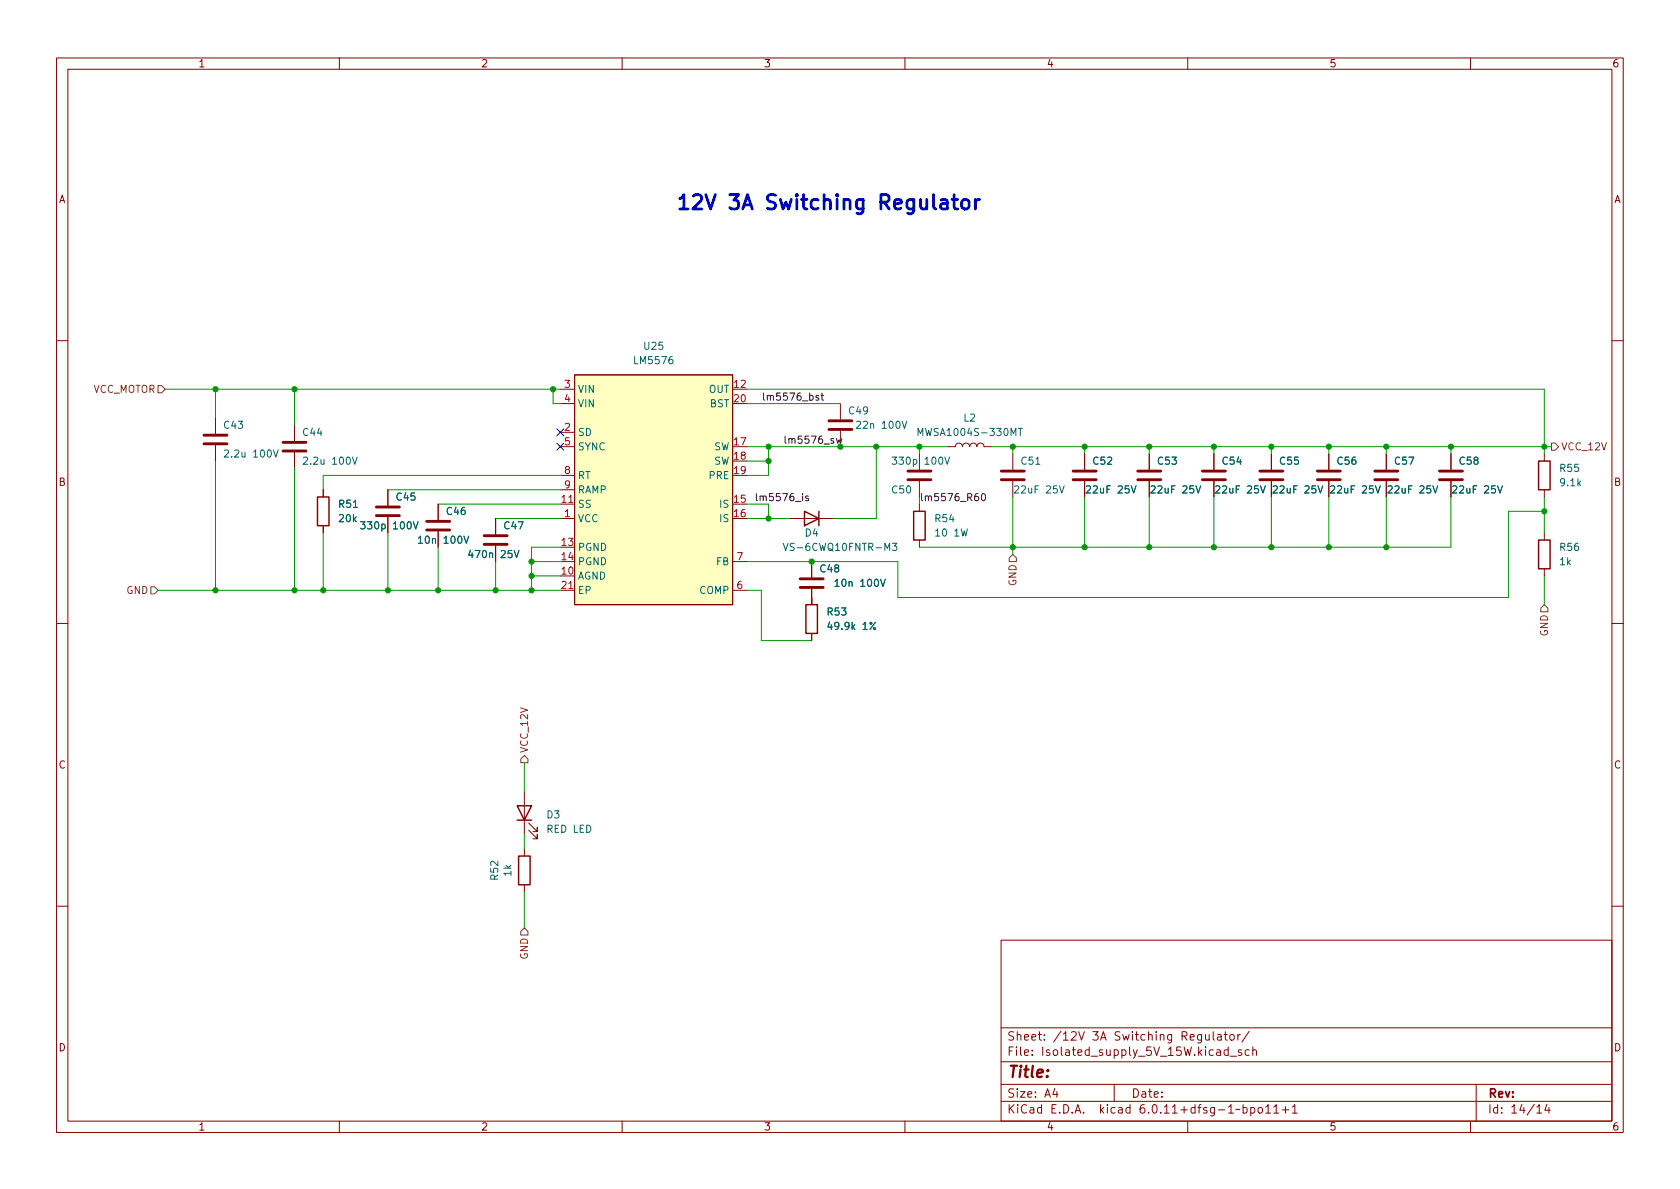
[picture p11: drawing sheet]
<svg xmlns="http://www.w3.org/2000/svg" width="297mm" height="210mm" viewBox="0 0 297 210" stroke-linecap="round" stroke-linejoin="round" font-family="sans-serif">
<g fill="none" stroke="#840000" stroke-width=".18">
<path d="M10 10.2h277v190.1h-277zM12 12.2h273v186.1h-273zM60 10.2v2M110 10.2v2M160 10.2v2M210 10.2v2M260 10.2v2M10 60.2h2M38.1 73.9v2.8M38.1 78.7v2.8M52.1 75.2v2.8M99.1 68.8h2.5"/>
<path d="M99.1 79h2.5M99.1 76.4h2.5M99.1 71.4h2.5M101.6 66.3h27.9v40.6h-27.9zM129.5 68.8h2.6M129.5 79h2.6M129.5 71.4h2.6M148.6 71.4v2.8M148.6 76.2v2.8M167.6 79h1.3a.64 .64 0 0 1 .6-.6 .64 .64 0 0 1 .7 .6 .64 .64 0 0 1 .6-.6 .64 .64 0 0 1 .6 .6 .64 .64 0 0 1 .7-.6 .64 .64 0 0 1 .6 .6 .64 .64 0 0 1 .7-.6 .64 .64 0 0 1 .6 .6h1.3M285 60.2h2M52.1 80v2.8"/>
<path d="M57.1 86.6v1.3M57.1 93v1.2M68.6 86.6v2.8M68.6 91.4v2.8M77.5 89.1v2.8M77.5 94v2.8M87.6 91.7v2.8M87.6 96.5v2.8M99.1 91.7h2.5M99.1 89.1h2.5M99.1 96.8h2.5M99.1 99.3h2.5"/>
<path d="M99.1 84.1h2.5M99.1 86.6h2.5M129.5 91.7h2.6M129.5 89.1h2.6M129.5 99.3h2.6M129.5 81.5h2.6M129.5 84.1h2.6M139.7 91.7h7.6M143.5 99.3v2.8M162.6 80.3v2.8M162.6 85.1v2.8M162.6 89.1v1.3"/>
<path d="M162.6 95.5v1.3M179.1 80.3v2.8M179.1 85.1v2.8M191.8 80.3v2.8M191.8 85.1v2.8M203.2 80.3v2.8M203.2 85.1v2.8M214.6 80.3v2.8M214.6 85.1v2.8M224.8 80.3v2.8M224.8 85.1v2.8M234.9 80.3v2.8"/>
<path d="M234.9 85.1v2.8M245.1 80.3v2.8M245.1 85.1v2.8M256.5 80.3v2.8M256.5 85.1v2.8M273 80.3v1.2M273 86.6v1.3M273 94.2v1.3M10 110.2h2M99.1 101.8h2.5M99.1 104.4h2.5M129.5 104.4h2.6"/>
<path d="M143.5 104.1v2.8M143.5 112v1.3M273 100.6v1.2M285 110.2h2M92.7 139.9v7.7M92.7 150.1v1.3M92.7 156.5v1.2M93.5 146.8l1.5 1.5v-.7v.7h-.8M93.5 145.5l1.5 1.6v-.8v.8h-.8M10 160.2h2M177 166.3h108v32h-108zM285 160.2h2"/>
<path d="M60 198.3v2M110 198.3v2M160 198.3v2M177 194.8h108M177 191.8h108M177 187.8h108M177 181.8h108M182.5 186.5v.1M182.5 185.7v.1M184.6 183.8v.1M184.6 183v.1M190.7 182.4l.5 1.5 .5-1.5"/>
<path d="M197 191.8v3M207.1 182.9v1.2l-.2 .3h-.4M207.1 183l-.4-.1-.3 .3v.4l.2 .3h.5M210 198.3v2M217.5 186.8h1.1M219.5 185.7l-.4-.1-.2 .2 .1 .3 .5 .1v.4h-.6M220.9 185.7l-.5-.1-.3 .3v.4l.2 .3h.6M220.9 182.4l-1.3 1.9M221.5 185.8l.2-.2 .4 .1v.9M221.5 185.1v1.5M223.8 196.8h.8M225.2 195.8l.4-.5v1.5"/>
<path d="M225.2 196.8h.9M226.7 196.3h1.2M227.3 195.7v1.1M228.5 195.8l.4-.5v1.5M228.5 196.8h.9M260 198.3v2M261 191.8v6.5M273.5 195.3l-.4 1h1M273.9 195.8v1"/>
</g>
<g fill="none" stroke="#840000" stroke-width=".51">
<path d="M36.1 78.5h4M36.1 77h4M50 79.8h4.1M50 78.2h4.1M146.6 75.9h4M146.6 74.4h4M66.5 91.2h4.1M66.5 89.7h4.1M75.4 93.7h4.1M75.4 92.2h4.1M85.6 96.3h4.1M85.6 94.7h4.1"/>
<path d="M160.5 84.8h4.1M160.5 83.3h4.1M177 84.8h4.1M177 83.3h4.1M189.7 84.8h4.1M189.7 83.3h4.1M201.2 84.8h4M201.2 83.3h4M212.6 84.8h4.1M212.6 83.3h4.1M222.8 84.8h4M222.8 83.3h4"/>
<path d="M232.9 84.8h4.1M232.9 83.3h4.1M243.1 84.8h4M243.1 83.3h4M254.5 84.8h4.1M254.5 83.3h4.1M141.5 103.9h4M141.5 102.4h4"/>
</g>
<path d="M56.1 87.9h2.1v5.1h-2.1zM142.2 90.4l2.6 1.3-2.6 1.3zM144.8 90.4v2.6M161.5 90.4h2.1v5.1h-2.1zM272 95.5h2.1v5.1h-2.1zM272 81.5h2.1v5.1h-2.1zM142.5 106.9h2v5.1h-2zM91.4 142.5h2.6l-1.3 2.5zM91.4 145h2.6M91.7 151.4h2v5.1h-2z" fill="none" stroke="#840000" stroke-width=".25"/>
<g fill="none" stroke="#006464" stroke-width=".18">
<path d="M42.8 80v.8h.3l.2-.1M43.3 80v.8M118.9 63.1h-.4a.86 .86 0 0 0 0 1.2l.4-.1 .1-.4-.3-.3-.3 .1-.1 .2M178.8 77v-1.2l.4 .9 .4-.9v1.2M180 75.8h.8M180.4 75.8v1.2M56.7 81.3l.1 .7 .3 .1 .2-.1M57.3 81.3v.8M62.5 89.7h.7M67.5 92.7h.4l.2 .2-.1 .6h-.5M86.6 97.9l.1-.1h.3l.1 .8M156.5 97.3v-1.2l.4 .9 .4-.9v1.2"/>
<path d="M157.8 96.1h.8l-.5 .5 .4 .1v.5l-.2 .1-.5-.1M161.5 81.3h.4l.2 .2-.1 .5h-.5M183.1 82.1h.8M150.8 110.8l.3 .5M151.1 110.5l-.4 .4"/>
</g>
<path d="M101.6 66.3h27.9v40.6h-27.9z" fill="#ffffc2" stroke="#ffffc2" stroke-width=".18"/>
<path d="M100.6 88.8h.7M100.6 104.1h.7" fill="none" stroke="#a90000" stroke-width=".18"/>
<path d="M27.9 68.2h.7l.6 .6-.6 .7h-.7zM274.3 78.4h.7l.6 .6-.6 .6h-.7zM179.1 98l.6 .7v.6h-1.3v-.6zM26.7 103.8h.6l.6 .6-.6 .6h-.6zM273 106.9l.7 .7v.6h-1.3v-.6zM92.7 133.6l.6 .6v.7h-1.2v-.7zM92.7 164.1l.6 .6v.6h-1.2v-.6z" fill="none" stroke="#725600" stroke-width=".18"/>
<path d="M144.7 70l-.3-.1-.1 .2v.2l.4 .1v.3h-.4M145.2 69.9h.4M145.3 69.5v1.1l.3 .2M147.9 77.5l.2 .9 .3-.6 .2 .6 .2-.9M142.9 87.8l-.3-.1-.2 .2 .1 .2 .4 .1v.3h-.5M173.6 87.4l.2-.1a.68 .68 0 0 1 .5 .6 .68 .68 0 0 1-.5 .6l-.2-.1-.1-.3z" fill="none" stroke="#0f0f0f" stroke-width=".18"/>
<g fill="none" stroke="#009600" stroke-width=".18">
<path d="M29.2 68.8h69.9M38.1 68.8v5.1M52.1 68.8v6.4M97.8 68.8v2.6h1.3M132.1 68.8h140.9v11.5M132.1 79h35.5M132.1 71.4h16.5M135.9 79v5.1h-3.8M154.9 79v12.7h-7.6M162.6 79v1.3M175.3 79h99M179.1 79v1.3"/>
<path d="M191.8 79v1.3M203.2 79v1.3M214.6 79v1.3M224.8 79v1.3M234.9 79v1.3M245.1 79v1.3M256.5 79v1.3M38.1 81.5v22.9M52.1 82.8v21.6M57.1 94.2v10.2M68.6 86.6h30.5M68.6 94.2v10.2"/>
<path d="M77.5 96.8v7.6M77.5 89.1h21.6M87.6 91.7h11.5M87.6 99.3v5.1M94 99.3h5.1M99.1 84.1h-42v2.5M99.1 96.8h-5.1v7.6M132.1 89.1h3.8v2.6M132.1 91.7h7.6M132.1 81.5h3.8M179.1 87.9v10.1M191.8 87.9v8.9"/>
<path d="M203.2 87.9v8.9M214.6 87.9v8.9M224.8 87.9v8.9M234.9 87.9v8.9M245.1 87.9v8.9M256.5 87.9v8.9h-93.9M273 87.9v6.3M273 90.4h-6.3v15.3h-108v-6.4h-26.6M27.9 104.4h71.2M94 101.8h5.1M132.1 104.4h2.5v8.9h8.9M143.5 105.7v1.2"/>
<path d="M273 101.8v5.1M92.7 134.9v5M92.7 147.6v2.5M92.7 157.7v6.4"/>
</g>
<path d="M98.5 75.8l1.2 1.3M98.5 78.4l1.2 1.2M99.7 75.8l-1.2 1.3M99.7 78.4l-1.2 1.2" fill="none" stroke="#000084" stroke-width=".18"/>
<g fill="#009600" stroke="#009600" stroke-width=".18">
<circle cx="191.8" cy="96.8" r=".46"/>
<circle cx="179.1" cy="79" r=".46"/>
<circle cx="179.1" cy="96.8" r=".46"/>
<circle cx="191.8" cy="79" r=".46"/>
<circle cx="135.9" cy="91.7" r=".46"/>
<circle cx="94" cy="99.3" r=".46"/>
<circle cx="87.6" cy="104.4" r=".46"/>
<circle cx="143.5" cy="99.3" r=".46"/>
<circle cx="224.8" cy="96.8" r=".46"/>
<circle cx="234.9" cy="79" r=".46"/>
<circle cx="245.1" cy="79" r=".46"/>
<circle cx="203.2" cy="96.8" r=".46"/>
<circle cx="214.6" cy="96.8" r=".46"/>
<circle cx="203.2" cy="79" r=".46"/>
<circle cx="234.9" cy="96.8" r=".46"/>
<circle cx="245.1" cy="96.8" r=".46"/>
<circle cx="224.8" cy="79" r=".46"/>
<circle cx="214.6" cy="79" r=".46"/>
<circle cx="77.5" cy="104.4" r=".46"/>
<circle cx="68.6" cy="104.4" r=".46"/>
<circle cx="57.1" cy="104.4" r=".46"/>
<circle cx="52.1" cy="68.8" r=".46"/>
<circle cx="38.1" cy="68.8" r=".46"/>
<circle cx="94" cy="104.4" r=".46"/>
<circle cx="94" cy="101.8" r=".46"/>
<circle cx="38.1" cy="104.4" r=".46"/>
<circle cx="97.8" cy="68.8" r=".46"/>
<circle cx="52.1" cy="104.4" r=".46"/>
<circle cx="135.9" cy="79" r=".46"/>
<circle cx="148.6" cy="79" r=".46"/>
<circle cx="135.9" cy="81.5" r=".46"/>
<circle cx="162.6" cy="79" r=".46"/>
<circle cx="154.9" cy="79" r=".46"/>
<circle cx="256.5" cy="79" r=".46"/>
<circle cx="273" cy="90.4" r=".46"/>
<circle cx="273" cy="79" r=".46"/>
</g>
<g font-size="3.5" fill="#0000c2">
<text x="119.4" y="37.1">12V</text>
<text x="128.8" y="37.1">3A</text>
<text x="135.9" y="37.1">Switching</text>
<text x="156.3" y="37.1">Regulator</text>
</g>
<text font-size="2.8" fill="#840000" x="178" y="191.2">Title:</text>
<g font-size="2.1" fill="#840000">
<text x="178" y="184.5">Sheet:</text>
<text x="186.2" y="184.5">/12V</text>
<text x="193.2" y="184.5">3A Switching</text>
<text x="209.2" y="184.5">Regulator/</text>
<text x="178" y="187.2">File:</text>
<text x="184.4" y="187.2">Isolated_supply_5V_15W.kicad_sch</text>
<text x="178" y="197.4">KiCad</text>
<text x="178" y="194.6">Size:</text>
<text x="184.7" y="194.6">A4</text>
<text x="185.7" y="197.4">E.D.A.</text>
<text x="194.6" y="197.4">kicad</text>
<text x="200" y="194.6">Date:</text>
<text x="201.8" y="197.4">6.0.11+dfsg-1~bpo11+1</text>
<text x="263" y="194.6">Rev:</text>
<text x="263" y="197.4">Id:</text>
<text x="267.1" y="197.4">14/14</text>
</g>
<g font-size="1.8" fill="#840000">
<text x="35" y="12.3">1</text>
<text x="85" y="12.3">2</text>
<text x="135" y="12.3">3</text>
<text x="185" y="12.3">4</text>
<text x="235" y="12.3">5</text>
<text x="285" y="12.3">6</text>
<text x="10.4" y="36.3">A</text>
<text x="285.4" y="36.3">A</text>
<text x="10.3" y="86.3">B</text>
<text x="285.3" y="86.3">B</text>
<text x="10.3" y="136.3">C</text>
<text x="285.3" y="136.3">C</text>
<text x="10.3" y="186.3">D</text>
<text x="285.3" y="186.3">D</text>
<text x="35" y="200.3">1</text>
<text x="85" y="200.3">2</text>
<text x="135" y="200.3">3</text>
<text x="185" y="200.3">4</text>
<text x="235" y="200.3">5</text>
<text x="285" y="200.3">6</text>
</g>
<g font-size="1.8" fill="#006464">
<text x="111.8" y="64.8">LM5576</text>
<text x="113.6" y="62.2">U25</text>
<text x="102.1" y="69.9">VIN</text>
<text x="125.3" y="69.9">OUT</text>
<text x="39.4" y="76.2">C43</text>
<text x="53.3" y="77.5">C44</text>
<text x="102.1" y="77.5">SD</text>
<text x="102.1" y="72.4">VIN</text>
<text x="125.4" y="72.4">BST</text>
<text x="149.9" y="73.7">C49</text>
<text x="151.1" y="76.2">22n</text>
<text x="155.8" y="76.2">100V</text>
<text x="161.9" y="77.5">MWSA1004S-330MT</text>
<text x="170.3" y="74.9">L2</text>
<text x="39.4" y="81.3">2.2u</text>
<text x="44.7" y="81.3">100V</text>
<text x="53.3" y="82.6">2.2u</text>
<text x="58.6" y="82.6">100V</text>
<text x="102.1" y="80">SYNC</text>
<text x="126.2" y="80">SW</text>
<text x="126.2" y="82.6">SW</text>
<text x="157.5" y="82.6">330p</text>
<text x="163.4" y="82.6">100V</text>
<text x="180.3" y="82.6">C51</text>
<text x="193" y="82.6">C52</text>
<text x="204.5" y="82.6">C53</text>
<text x="215.9" y="82.6">C54</text>
<text x="226.1" y="82.6">C55</text>
<text x="236.2" y="82.6">C56</text>
<text x="246.4" y="82.6">C57</text>
<text x="257.8" y="82.6">C58</text>
<text x="275.6" y="83.8">R55</text>
<text x="69.9" y="88.9">C45</text>
<text x="102.1" y="85.1">RT</text>
<text x="102.1" y="87.6">RAMP</text>
<text x="125.2" y="85.1">PRE</text>
<text x="157.5" y="87.6">C50</text>
<text x="179.1" y="87.6">22uF</text>
<text x="184.9" y="87.6">25V</text>
<text x="191.8" y="87.6">22uF</text>
<text x="197.6" y="87.6">25V</text>
<text x="203.2" y="87.6">22uF</text>
<text x="209" y="87.6">25V</text>
<text x="214.6" y="87.6">22uF</text>
<text x="220.4" y="87.6">25V</text>
<text x="224.8" y="87.6">22uF</text>
<text x="230.6" y="87.6">25V</text>
<text x="235" y="87.6">22uF</text>
<text x="240.7" y="87.6">25V</text>
<text x="245.1" y="87.6">22uF</text>
<text x="250.9" y="87.6">25V</text>
<text x="256.5" y="87.6">22uF</text>
<text x="262.3" y="87.6">25V</text>
<text x="275.6" y="86.4">9.1k</text>
<text x="59.7" y="90.2">R51</text>
<text x="59.7" y="92.7">20k</text>
<text x="63.5" y="94">330p</text>
<text x="69.4" y="94">100V</text>
<text x="78.7" y="91.4">C46</text>
<text x="88.9" y="94">C47</text>
<text x="102.1" y="92.7">VCC</text>
<text x="102.1" y="90.2">SS</text>
<text x="127.1" y="90.2">IS</text>
<text x="127.1" y="92.7">IS</text>
<text x="142.2" y="95.3">D4</text>
<text x="165.1" y="92.7">R54</text>
<text x="165.1" y="95.3">10</text>
<text x="168.6" y="95.3">1W</text>
<text x="73.7" y="96.5">10n</text>
<text x="78.4" y="96.5">100V</text>
<text x="82.6" y="99.1">470n</text>
<text x="88.5" y="99.1">25V</text>
<text x="102.1" y="97.8">PGND</text>
<text x="102.1" y="100.3">PGND</text>
<text x="126.5" y="100.3">FB</text>
<text x="138.3" y="97.8">VS-6CWQ10FNTR-M3</text>
<text x="144.8" y="101.6">C48</text>
<text x="275.6" y="97.8">R56</text>
<text x="275.6" y="100.3">1k</text>
<text x="102.1" y="102.9">AGND</text>
<text x="102.1" y="105.4">EP</text>
<text x="123.6" y="105.4">COMP</text>
<text x="147.3" y="104.1">10n</text>
<text x="152" y="104.1">100V</text>
<text x="146.1" y="109.2">R53</text>
<text x="146.1" y="111.8">49.9k</text>
<text x="152.4" y="111.8">1%</text>
<text x="96.5" y="145.1">D3</text>
<text x="96.5" y="147.6">RED LED</text>
<text x="88.5" y="155.8" transform="rotate(-90 88.5 155.8)">R52</text>
<text x="90.8" y="155.1" transform="rotate(-90 90.8 155.1)">1k</text>
</g>
<g font-size="1.8" fill="#725600">
<text x="16.5" y="69.9">VCC_MOTOR</text>
<text x="276" y="80">VCC_12V</text>
<text x="22.3" y="105.4">GND</text>
<text x="180.1" y="103.7" transform="rotate(-90 180.1 103.7)">GND</text>
<text x="274.1" y="112.6" transform="rotate(-90 274.1 112.6)">GND</text>
<text x="93.7" y="133.2" transform="rotate(-90 93.7 133.2)">VCC_12V</text>
<text x="93.7" y="169.8" transform="rotate(-90 93.7 169.8)">GND</text>
</g>
<g font-size="1.8" fill="#a90000">
<text x="99.6" y="68.6">3</text>
<text x="99.6" y="71.1">4</text>
<text x="129.5" y="68.6">12</text>
<text x="129.5" y="71.1">20</text>
<text x="99.6" y="76.2">2</text>
<text x="99.6" y="78.7">5</text>
<text x="99.6" y="83.8">8</text>
<text x="129.5" y="78.7">17</text>
<text x="129.5" y="81.3">18</text>
<text x="129.5" y="83.8">19</text>
<text x="99" y="88.9">11</text>
<text x="99.6" y="86.4">9</text>
<text x="129.5" y="88.9">15</text>
<text x="99.6" y="91.4">1</text>
<text x="129.5" y="91.4">16</text>
<text x="99" y="101.6">10</text>
<text x="99" y="96.5">13</text>
<text x="99" y="99.1">14</text>
<text x="130.1" y="99.1">7</text>
<text x="99" y="104.1">21</text>
<text x="130.1" y="104.1">6</text>
</g>
<g font-size="1.8" fill="#0f0f0f">
<text x="134.6" y="70.8">lm5576_bst</text>
<text x="138.4" y="78.4">lm5576_sw</text>
<text x="133.3" y="88.6">lm5576_is</text>
</g>
<text font-size="1.8" fill="#009600" x="162.6" y="88.6">lm5576_R60</text>
</svg>
